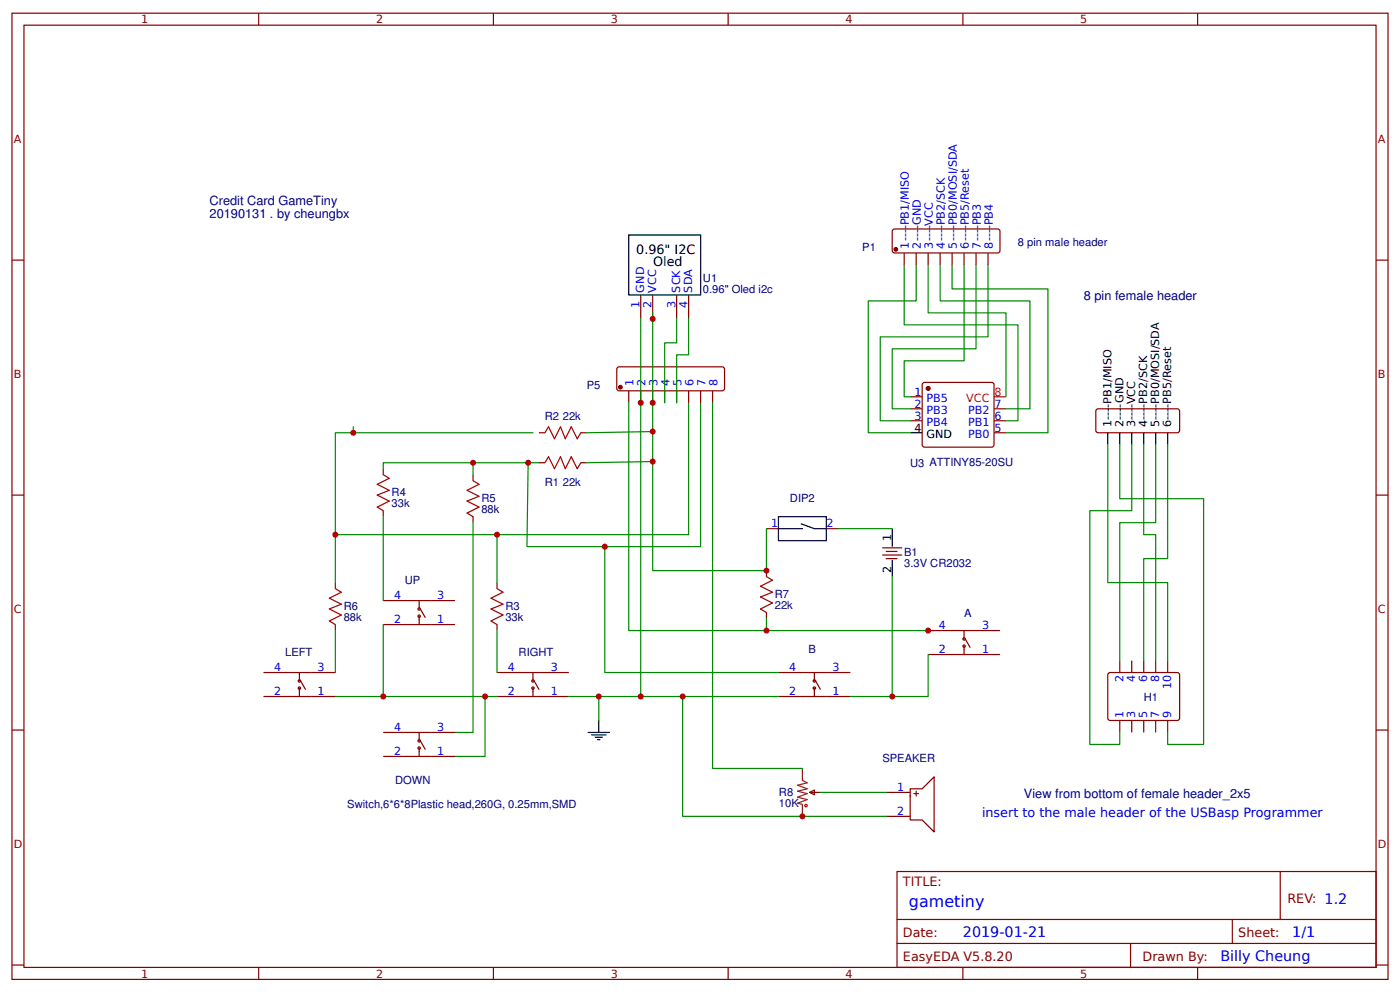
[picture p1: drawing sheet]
<svg xmlns="http://www.w3.org/2000/svg" width="309mm" height="219mm" viewBox="0 0 309 219" stroke-linecap="round" stroke-linejoin="round" font-family="sans-serif">
<g fill="none" stroke="#800" stroke-width=".26">
<path d="M2.6 2.9h304.1v213.3h-304.1zM5.3 5.6h298.7v207.9h-298.7zM57.1 2.9v2.7M109 2.9v2.7M160.9 2.9v2.7M212.7 2.9v2.7M264.6 2.9v2.7M2.6 57.4h2.7M197.2 50.8l.4-.3h22.8l.5 .3v.3v4.2v.3l-.5 .2h-22.8l-.4-.2-.1-.3zM199.8 55.8v2.7M202.4 55.8v2.7M205.1 55.8v2.7"/>
<path d="M207.7 55.8v2.7M210.3 55.8v2.7M213 55.8v2.7M215.6 55.8v2.7M218.3 55.8v2.7M304 57.4h2.7M141.6 65.1v5.3M144.2 65.1v5.3M149.5 65.1v5.3M152.1 65.1v5.3M119.1 95.5h1.3M128.3 95.5h1.3"/>
<path d="M136.5 81h23h.3l.3 .5v4.2l-.1 .3-.5 .3h-22.7l-.5-.3v-.3v-4.2zM138.9 86.3v2.6M141.6 86.3v2.6M144.2 86.3v2.6M146.8 86.3v2.6M149.5 86.3v2.6M152.1 86.3v2.6M154.8 86.3v2.6M157.4 86.3v2.6M201.1 87.6h2.6M201.1 90.2h2.6M201.1 92.9h2.6"/>
<path d="M203.8 84.7l.5-.3 15 .1 .3 .4-.1 13.5-.4 .3-15.1-.1-.3-.4zM219.6 95.5h2.6M219.6 90.2h2.6M219.6 92.9h2.6M242.2 90.5l.4-.3h17.5l.4 .3 .1 .3v4.2l-.1 .3-.4 .2h-17.5l-.4-.2-.1-.3zM2.6 109.3h2.7M84.7 103.5v1.3M84.7 112.7v1.3M104.5 104.8v1.3M104.5 114v1.4M119.1 102.1h1.3M128.3 102.1h1.3"/>
<path d="M169.3 116.7h2.7M182.6 116.7h2.6M304 109.3h2.7M74.1 128.6v1.3M74.1 137.8v1.4M84.7 137.8h15.8M84.7 132.6h15.8M92.6 132.6v1.8M92.6 136v1.8M92.9 134.4l1 1.9M109.8 128.6v1.3M109.8 137.8v1.4"/>
<path d="M169.3 125.9v1.4M169.3 135.2v1.3M195 120.9h4.2M195 122.5h4.2M195.8 121.7h2.4M195.8 123.3h2.4M205.1 139.2h15.8M213 139.2v1.8M58.2 153.7h15.9M58.2 148.4h15.9M66.1 148.4v1.9M66.1 151.9v1.8"/>
<path d="M66.4 150.3l1.1 1.8M109.8 153.7h15.9M109.8 148.4h15.9M117.7 148.4v1.9M117.7 151.9v1.8M118 150.3l1.1 1.8M172 153.7h15.9M172 148.4h15.9M179.9 148.4v1.9M179.9 151.9v1.8M180.2 150.3l1 1.8M205.1 144.5h15.8"/>
<path d="M213 142.6v1.9M213.3 141l1 1.9M244.8 148.7l.5-.3 15.1 .1 .2 .5-.1 9.8-.4 .2-15.1-.1-.3-.4zM247.4 145.8v2.6M247.4 159v2.7M250 145.8v2.6M250 159v2.7M252.7 145.8v2.6M252.7 159v2.7M255.3 145.8v2.6M255.3 159v2.7M258 145.8v2.6"/>
<path d="M258 159v2.7M2.6 161.1h2.7M84.7 167h15.8M84.7 161.7h15.8M92.6 161.7v1.8M92.6 165.1v1.9M92.9 163.5l1 1.9M178.9 174.9l1-.5v1zM178.9 174.9h2.3M195.8 174.9h5.3M201.1 174.1h2.6l2.7-2.7v12.2l-2.7-2.6h-2.6zM201.9 175.2h1"/>
<path d="M202.4 174.6v1.1M304 161.1h2.7M195.8 180.2h5.3M198.2 192.4h105.8v21.1h-105.8zM282.8 192.4v10.5M2.6 213h2.7M57.1 213.5v2.7M109 213.5v2.7M160.9 213.5v2.7M198.2 202.9h105.8M198.2 208.2h105.8M212.7 213.5v2.7"/>
<path d="M249.8 208.2v5.3M264.6 213.5v2.7M272.3 202.9v5.3M304 213h2.7"/>
<circle cx="92.6" cy="134.4" r=".26"/>
<circle cx="92.6" cy="136" r=".26"/>
<circle cx="66.1" cy="151.9" r=".26"/>
<circle cx="66.1" cy="150.3" r=".26"/>
<circle cx="117.7" cy="151.9" r=".26"/>
<circle cx="117.7" cy="150.3" r=".26"/>
<circle cx="179.9" cy="151.9" r=".26"/>
<circle cx="179.9" cy="150.3" r=".26"/>
<circle cx="213" cy="141" r=".26"/>
<circle cx="213" cy="142.6" r=".26"/>
<circle cx="92.6" cy="163.5" r=".26"/>
<circle cx="92.6" cy="165.1" r=".26"/>
</g>
<g fill="none" stroke="#000" stroke-width=".26">
<path d="M138.9 51.9h15.9v13.2h-15.9zM201.1 95.5h2.6M244.7 95.5v2.7M247.4 95.5v2.7M250 95.5v2.7M252.7 95.5v2.7M255.3 95.5v2.7M258 95.5v2.7M172 114h10.6v5.3h-10.6zM172 116.7h5.3M177 115.6l2.9 1.1h2.7M197.1 116.7v3.9"/>
<path d="M197.1 123.6v3.7M132.3 159v2.7M129.9 161.7h4.8M130.7 162.2h3.2M131.5 162.7h1.6M132 163.2h.6"/>
</g>
<g fill="none" stroke="#080" stroke-width=".26">
<path d="M199.8 58.5v13.2h25.1v21.2h-2.7M202.4 58.5v7.9h-10.6v29.1h9.3M205.1 58.5v10.6h17.1v18.5M207.7 58.5v7.9h19.8v23.8h-5.3M210.3 58.5v5.3h21.2v31.7h-9.3M213 58.5v21.1h-13.2v8h1.3M215.6 58.5v18.5h-18.5v13.2h4M218.3 58.5v15.8h-23.8v18.6h6.6M141.6 70.4v83.3M144.2 69.1v56.8h25.1v-9.2M149.5 70.4v5.3h-2.7v13.2M152.1 70.4v7.9h-2.6v10.6"/>
<path d="M78.1 94.2v1.3M138.9 88.9v50.3h30.4M144.2 95.2l-14.6 .3M152.1 88.9v29.1h-78v-22.5h43.6M154.8 88.9v31.7h-38.4l.3-18.5M157.4 88.9v80.7h19.9M244.7 98.2v30.4h13.3v17.2M247.4 98.2v11.9h18.5v54.2h-7.9v-2.6M250 98.2v14.5h-9.2v51.6h6.6v-2.6M252.7 98.2v19.8h2.6v27.8M255.3 98.2v17.2h-7.9v30.4M258 98.2v25.1h-5.3v22.5"/>
<path d="M74.1 118v10.6M84.7 114v18.6M104.5 115.4v46.3h-4M104.5 102.1v2.7M109.8 118v10.6M119.1 102.1h-34.4v1.4M144.2 101.9l-14.6 .2M185.2 116.7h11.9M74.1 139.2v9.2M84.7 137.8v15.9M109.8 139.2v9.2M133.6 120.6v27.8h38.4"/>
<path d="M169.3 136.5v2.7h37.1M197.1 127.3v26.4M74.1 153.7h35.7M107.2 153.7v13.3h-6.7M125.7 153.7h46.3M132.3 153.7v5.3M150.8 153.7v26.5h45M205.1 144.5v9.2h-17.2M181.2 174.9h14.6"/>
</g>
<g fill="none" stroke="#a00000" stroke-width=".26">
<path d="M120.4 95.5l.8-1.3 1.3 2.6 1.3-2.6 1.1 2.6 1.3-2.6 1.3 2.6 .8-1.3M84.7 104.8l1.3 .8-2.7 1.3 2.7 1.3-2.7 1.1 2.7 1.3-2.7 1.3 1.4 .8M104.5 106.1l1.3 .8-2.6 1.3 2.6 1.3-2.6 1.1 2.6 1.3-2.6 1.3 1.3 .8M120.4 102.1l.8-1.3 1.3 2.7 1.3-2.7 1.1 2.7 1.3-2.7 1.3 2.7 .8-1.4M74.1 129.9l1.3 .8-2.6 1.3 2.6 1.3-2.6 1.1 2.6 1.3-2.6 1.4 1.3 .7M109.8 129.9l1.3 .8-2.6 1.3 2.6 1.3-2.6 1.1 2.6 1.3-2.6 1.4 1.3 .7M169.3 127.3l1.4 .8-2.7 1.3 2.7 1.3-2.7 1.1 2.7 1.3-2.7 1.3 1.3 .8"/>
<circle cx="178.1" cy="177.8" r=".26"/>
</g>
<path d="M177.3 169.6v2.6l1 .6-2.1 .5 2.1 .8-2.1 .5 2.1 .6-2.1 .7 2.1 .6-2.1 .8 1.1 .2v2.7" fill="none" stroke="#8d2323" stroke-width=".26"/>
<g fill="#800" stroke="#800" stroke-width=".26">
<circle cx="205.1" cy="85.7" r=".4"/>
<circle cx="137.1" cy="85.5" r=".4"/>
<circle cx="197.9" cy="55" r=".4"/>
</g>
<path d="M219.6 87.6h2.6" fill="none" stroke="#f00" stroke-width=".26"/>
<g fill="#c00">
<circle cx="78.1" cy="95.5" r=".66"/>
<circle cx="133.6" cy="120.7" r=".66"/>
<circle cx="141.6" cy="88.9" r=".66"/>
<circle cx="116.7" cy="102.1" r=".66"/>
<circle cx="197.1" cy="153.7" r=".66"/>
<circle cx="104.5" cy="102.1" r=".66"/>
<circle cx="84.7" cy="153.7" r=".66"/>
<circle cx="107.2" cy="153.7" r=".66"/>
<circle cx="132.3" cy="153.7" r=".66"/>
<circle cx="150.8" cy="153.7" r=".66"/>
<circle cx="177.3" cy="180.2" r=".66"/>
<circle cx="141.6" cy="153.7" r=".66"/>
<circle cx="205.1" cy="139.2" r=".66"/>
<circle cx="169.3" cy="139.2" r=".66"/>
<circle cx="169.3" cy="125.9" r=".66"/>
<circle cx="144.2" cy="101.9" r=".66"/>
<circle cx="144.2" cy="95.3" r=".66"/>
<circle cx="144.2" cy="70.4" r=".66"/>
<circle cx="144.2" cy="88.9" r=".66"/>
<circle cx="109.8" cy="118" r=".66"/>
<circle cx="74.1" cy="118" r=".66"/>
</g>
<text font-size="3.5" fill="#00f" x="200.8" y="200.3">gametiny</text>
<g font-size="3.2" fill="#00f">
<text x="212.7" y="206.9">2019-01-21</text>
<text x="285.5" y="206.9">1/1</text>
<text x="269.6" y="212.2">Billy Cheung</text>
</g>
<g font-size="2.8" fill="#000080">
<text x="46.3" y="45.2">Credit Card GameTiny</text>
<text x="46.3" y="48.1">20190131 . by cheungbx</text>
<text x="239.4" y="66.3">8 pin female header</text>
<text x="226.2" y="176.1">View from bottom of female header_2x5</text>
</g>
<g font-size="2.8">
<text x="140.6" y="56">0.96&quot; I2C</text>
<text x="144.3" y="58.8">Oled</text>
</g>
<text font-size="2.8" fill="#00f" x="217" y="180.3">insert to the male header of the USBasp Programmer</text>
<g font-size="2.8" fill="#800">
<text x="199.5" y="195.5">TITLE:</text>
<text x="284.4" y="199.2">REV: 1.2</text>
<text x="199.5" y="206.9">Date:</text>
<text x="273.6" y="206.9">Sheet:</text>
<text x="199.5" y="212.2">EasyEDA V5.8.20</text>
<text x="252.4" y="212.2">Drawn By:</text>
</g>
<g font-size="2.5" fill="#800">
<text x="31.2" y="5.2">1</text>
<text x="83.1" y="5.2">2</text>
<text x="134.9" y="5.2">3</text>
<text x="186.8" y="5.2">4</text>
<text x="238.7" y="5.2">5</text>
<text x="3" y="31.5">A</text>
<text x="304.4" y="31.5">A</text>
<text x="3" y="83.3">B</text>
<text x="304.4" y="83.3">B</text>
<text x="3" y="135.2">C</text>
<text x="304.4" y="135.2">C</text>
<text x="3" y="187.1">D</text>
<text x="304.4" y="187.1">D</text>
<text x="31.2" y="215.8">1</text>
<text x="83.1" y="215.8">2</text>
<text x="134.9" y="215.8">3</text>
<text x="186.8" y="215.8">4</text>
<text x="238.7" y="215.8">5</text>
</g>
<g font-size="2.5" fill="#000080">
<text x="190.5" y="55.4">P1</text>
<text x="224.9" y="54.4">8 pin male header</text>
<text x="155.3" y="64.6">0.96&quot; Oled i2c</text>
<text x="155.3" y="62.2">U1</text>
<text x="129.6" y="85.9">P5</text>
<text x="120.4" y="92.6">R2</text>
<text x="124.4" y="92.6">22k</text>
<text x="120.4" y="107.2">R1</text>
<text x="124.4" y="107.2">22k</text>
<text x="201.1" y="103.1">U3 ATTINY85-20SU</text>
<text x="86.5" y="111.9">33k</text>
<text x="86.5" y="109.5">R4</text>
<text x="106.4" y="113.2">88k</text>
<text x="106.4" y="110.9">R5</text>
<text x="174.5" y="110.9">DIP2</text>
<text x="199.8" y="125.1">3.3V CR2032</text>
<text x="199.8" y="122.8">B1</text>
<text x="89.4" y="128.9">UP</text>
<text x="75.9" y="137.1">88k</text>
<text x="75.9" y="134.7">R6</text>
<text x="111.7" y="137.1">33k</text>
<text x="111.7" y="134.7">R3</text>
<text x="171.2" y="134.4">22k</text>
<text x="171.2" y="132">R7</text>
<text x="213" y="136.1">A</text>
<text x="63" y="144.7">LEFT</text>
<text x="114.6" y="144.7">RIGHT</text>
<text x="178.6" y="144">B</text>
<text x="252.7" y="154.6">H1</text>
<text x="87.3" y="173">DOWN</text>
<text x="194.9" y="168.3">SPEAKER</text>
<text x="76.7" y="178.3">Switch,6*6*8Plastic head,260G, 0.25mm,SMD</text>
<text x="172.1" y="178.1">10K</text>
<text x="172.1" y="175.7">R8</text>
</g>
<g font-size="2.5" fill="#00f">
<text x="200.8" y="54.8" transform="rotate(-90 200.8 54.8)">1----PB1/MISO</text>
<text x="203.5" y="54.8" transform="rotate(-90 203.5 54.8)">2----GND</text>
<text x="206.1" y="54.8" transform="rotate(-90 206.1 54.8)">3----VCC</text>
<text x="208.8" y="54.8" transform="rotate(-90 208.8 54.8)">4----PB2/SCK</text>
<text x="211.4" y="54.8" transform="rotate(-90 211.4 54.8)">5----PB0/MOSI/SDA</text>
<text x="214" y="54.8" transform="rotate(-90 214 54.8)">6----PB5/Reset</text>
<text x="216.7" y="54.8" transform="rotate(-90 216.7 54.8)">7----PB3</text>
<text x="219.3" y="54.8" transform="rotate(-90 219.3 54.8)">8----PB4</text>
<text x="142.3" y="64.6" transform="rotate(-90 142.3 64.6)">GND</text>
<text x="145" y="64.6" transform="rotate(-90 145 64.6)">VCC</text>
<text x="150.3" y="64.6" transform="rotate(-90 150.3 64.6)">SCK</text>
<text x="152.9" y="64.6" transform="rotate(-90 152.9 64.6)">SDA</text>
<text x="141.3" y="68" transform="rotate(-90 141.3 68)">1</text>
<text x="143.9" y="68" transform="rotate(-90 143.9 68)">2</text>
<text x="149.2" y="68" transform="rotate(-90 149.2 68)">3</text>
<text x="151.9" y="68" transform="rotate(-90 151.9 68)">4</text>
<text x="140" y="85.3" transform="rotate(-90 140 85.3)">1</text>
<text x="142.6" y="85.3" transform="rotate(-90 142.6 85.3)">2</text>
<text x="145.3" y="85.3" transform="rotate(-90 145.3 85.3)">3</text>
<text x="147.9" y="85.3" transform="rotate(-90 147.9 85.3)">4</text>
<text x="150.5" y="85.3" transform="rotate(-90 150.5 85.3)">5</text>
<text x="153.2" y="85.3" transform="rotate(-90 153.2 85.3)">6</text>
<text x="155.8" y="85.3" transform="rotate(-90 155.8 85.3)">7</text>
<text x="158.5" y="85.3" transform="rotate(-90 158.5 85.3)">8</text>
<text x="202" y="87.3">1</text>
<text x="202" y="90">2</text>
<text x="204.7" y="88.6">PB5</text>
<text x="219.7" y="90">7</text>
<text x="202" y="92.6">3</text>
<text x="204.7" y="91.3">PB3</text>
<text x="204.7" y="93.9">PB4</text>
<text x="213.9" y="93.9">PB1</text>
<text x="213.9" y="91.3">PB2</text>
<text x="219.7" y="95.2">5</text>
<text x="219.7" y="92.6">6</text>
<text x="213.9" y="96.6">PB0</text>
<text x="170.4" y="116.4">1</text>
<text x="182.6" y="116.4">2</text>
<text x="87.1" y="137.6">2</text>
<text x="87.1" y="132.3">4</text>
<text x="96.6" y="137.6">1</text>
<text x="96.6" y="132.3">3</text>
<text x="207.4" y="138.9">4</text>
<text x="217" y="138.9">3</text>
<text x="60.6" y="148.2">4</text>
<text x="70.1" y="148.2">3</text>
<text x="112.2" y="148.2">4</text>
<text x="121.7" y="148.2">3</text>
<text x="174.4" y="148.2">4</text>
<text x="183.9" y="148.2">3</text>
<text x="207.4" y="144.2">2</text>
<text x="217" y="144.2">1</text>
<text x="60.6" y="153.5">2</text>
<text x="70.1" y="153.5">1</text>
<text x="112.2" y="153.5">2</text>
<text x="121.7" y="153.5">1</text>
<text x="174.4" y="153.5">2</text>
<text x="183.9" y="153.5">1</text>
<text x="248.2" y="150.5" transform="rotate(-90 248.2 150.5)">2</text>
<text x="250.8" y="150.5" transform="rotate(-90 250.8 150.5)">4</text>
<text x="253.5" y="150.5" transform="rotate(-90 253.5 150.5)">6</text>
<text x="256.1" y="150.5" transform="rotate(-90 256.1 150.5)">8</text>
<text x="258.8" y="152.1" transform="rotate(-90 258.8 152.1)">10</text>
<text x="87.1" y="161.4">4</text>
<text x="96.6" y="161.4">3</text>
<text x="248.2" y="158.5" transform="rotate(-90 248.2 158.5)">1</text>
<text x="250.8" y="158.5" transform="rotate(-90 250.8 158.5)">3</text>
<text x="253.5" y="158.5" transform="rotate(-90 253.5 158.5)">5</text>
<text x="256.1" y="158.5" transform="rotate(-90 256.1 158.5)">7</text>
<text x="258.8" y="158.5" transform="rotate(-90 258.8 158.5)">9</text>
<text x="87.1" y="166.7">2</text>
<text x="96.6" y="166.7">1</text>
<text x="198.2" y="174.6">1</text>
<text x="198.2" y="179.9">2</text>
</g>
<g font-size="2.5" fill="#f00">
<text x="213.5" y="88.6">VCC</text>
<text x="219.7" y="87.3">8</text>
</g>
<g font-size="2.5">
<text x="202" y="95.2">4</text>
<text x="245.5" y="94.2" transform="rotate(-90 245.5 94.2)">1----PB1/MISO</text>
<text x="248.2" y="94.2" transform="rotate(-90 248.2 94.2)">2----GND</text>
<text x="250.8" y="94.2" transform="rotate(-90 250.8 94.2)">3----VCC</text>
<text x="253.5" y="94.2" transform="rotate(-90 253.5 94.2)">4----PB2/SCK</text>
<text x="256.1" y="94.2" transform="rotate(-90 256.1 94.2)">5----PB0/MOSI/SDA</text>
<text x="258.8" y="94.2" transform="rotate(-90 258.8 94.2)">6----PB5/Reset</text>
<text x="204.7" y="96.6">GND</text>
<text x="196.8" y="119.3" transform="rotate(-90 196.8 119.3)">1</text>
<text x="196.8" y="126.5" transform="rotate(-90 196.8 126.5)">2</text>
</g>
</svg>
